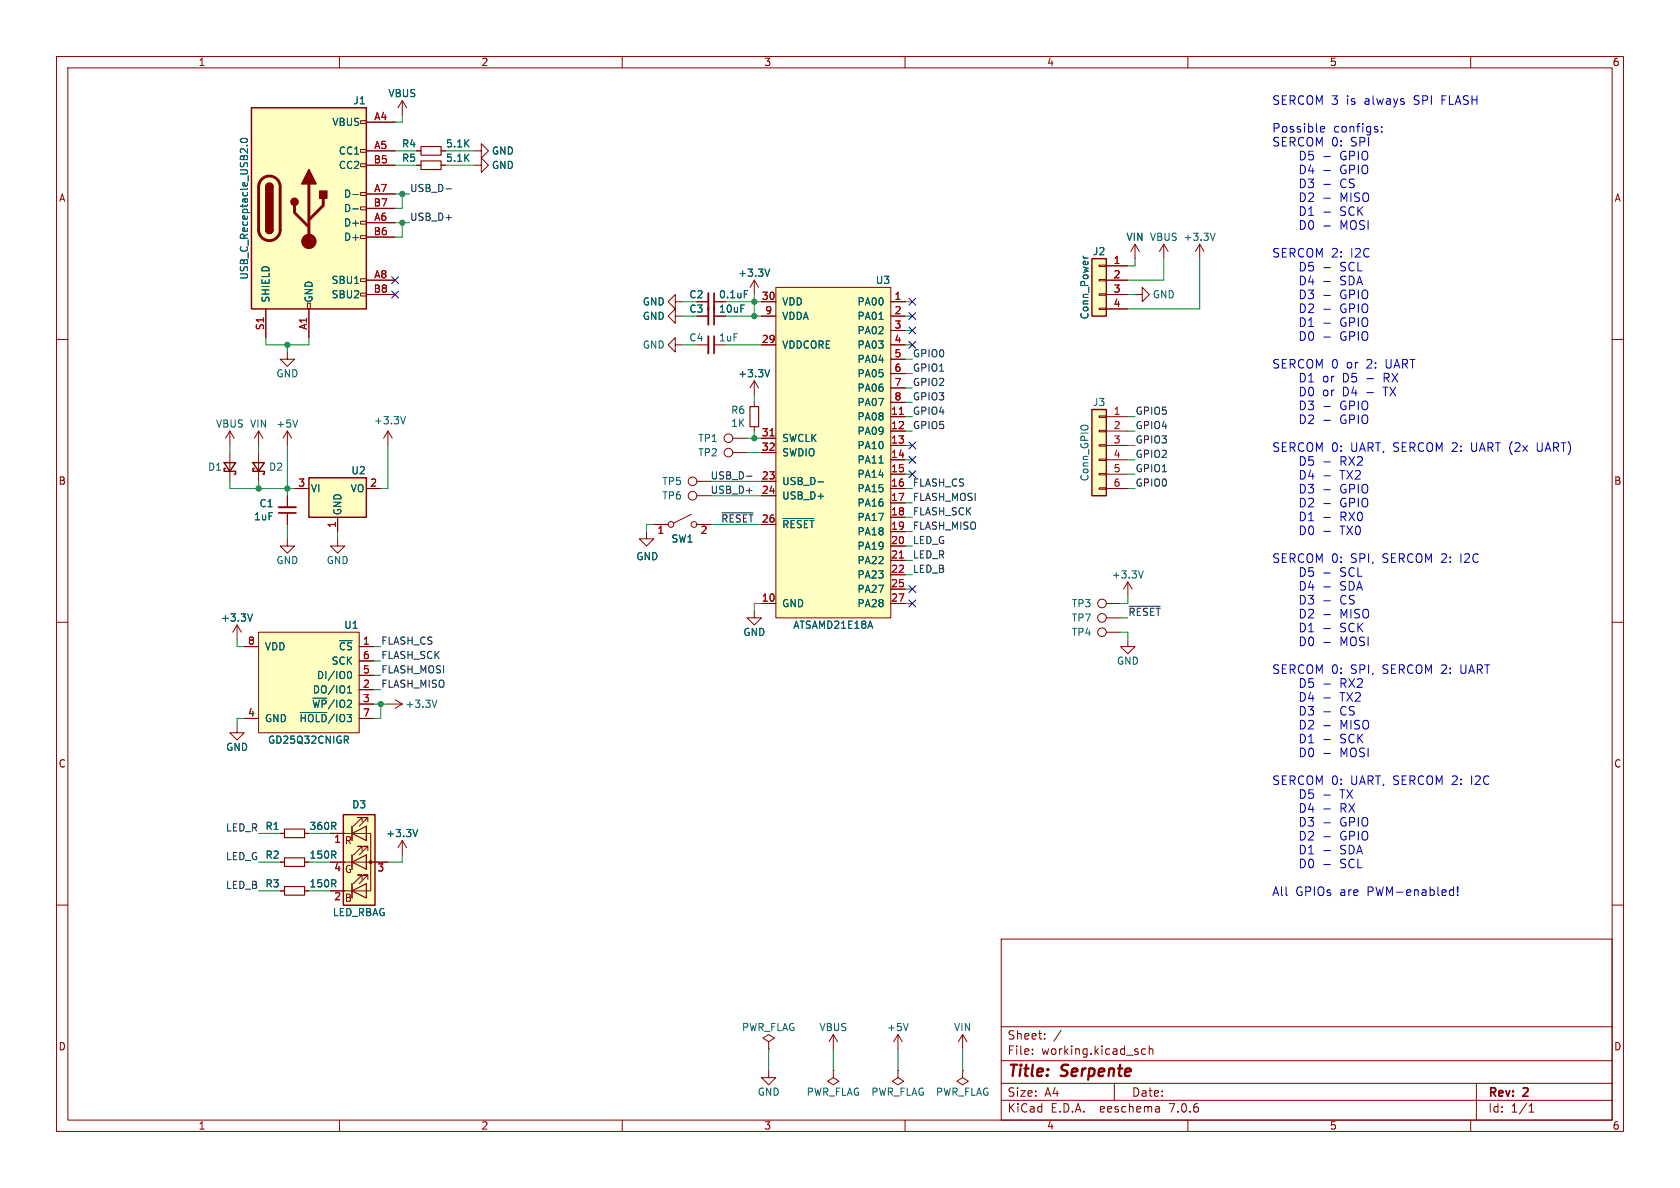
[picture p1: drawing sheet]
<svg xmlns="http://www.w3.org/2000/svg" width="297mm" height="210mm" viewBox="0 0 297 210" stroke-linecap="round" stroke-linejoin="round" font-family="sans-serif">
<g fill="none" stroke="#840000" stroke-width=".18">
<path d="M10 10h277v190h-277zM12 12h273v186h-273zM60 10v2M71.1 17.8l-.7 1.3M71.1 17.8v2.5M71.1 17.8l.8 1.3M110 10v2M160 10v2M210 10v2M260 10v2M63.8 39.1h1v.5h-1zM63.8 36.6h1v.5h-1z"/>
<path d="M63.8 34h1v.5h-1zM63.8 29h1v.5h-1zM63.8 26.4h1v.5h-1zM63.8 21.3h1v.5h-1zM64.8 21.6h5M64.8 26.7h5M64.8 39.4h5M64.8 34.3h5M64.8 29.2h5M64.8 36.8h5M73.7 26.7h.7M73.7 29.2h.7"/>
<path d="M78 26.7h.7M78 29.2h.7M83.8 26.7h1.3v-1.3l1.3 1.3-1.3 1.2v-1.2M83.8 29.2h1.3v-1.3l1.3 1.3-1.3 1.3v-1.3M10 60h2M47 54.6v5.1M54.4 53.6h.5v1h-.5zM54.6 54.6v5.1M63.8 51.8h1v.5h-1zM63.8 49.3h1v.5h-1zM63.8 41.7h1v.5h-1zM64.8 49.5h5"/>
<path d="M64.8 41.9h5M64.8 52.1h5M119.4 55.9v-1.3l-1.3 1.3 1.3 1.3v-1.3h1.2M119.4 53.3v-1.2l-1.3 1.2 1.3 1.3v-1.3h1.2M123.2 55.9h2M123.2 53.3h2M126.2 55.9h2.1M126.2 53.3h2.1M133.3 49.5v2.6M133.3 49.5l-.7 1.3M133.3 49.5l.8 1.3M134.6 55.9h2.6"/>
<path d="M134.6 53.3h2.6M137.2 50.8h20.3v58.4h-20.3zM157.5 55.9h2.5M157.5 53.3h2.5M157.5 58.4h2.5M194.3 54.5h1.3v.2h-1.3zM194.3 51.9h1.3v.3h-1.3zM194.3 49.4h1.3v.3h-1.3zM194.3 46.9h1.3v.2h-1.3zM195.6 49.5h3.8M195.6 52.1h3.8M195.6 47h3.8"/>
<path d="M195.6 54.6h3.8M200.7 52.1h1.2v-1.3l1.3 1.3-1.3 1.2v-1.2M200.7 43.2l-.8 1.3M200.7 43.2v2.5M200.7 43.2l.7 1.3M205.7 43.2l-.7 1.3M205.7 43.2v2.5M205.7 43.2l.8 1.3M212.1 43.2l-.8 1.3M212.1 43.2v2.5M212.1 43.2l.8 1.3M285 60h2"/>
<path d="M40.6 76.2v2.5M40.6 76.2l-.7 1.3M40.6 76.2l.8 1.3M45.7 76.2v2.5M45.7 76.2l-.7 1.3M45.7 76.2l.8 1.3M50.8 62.2v1.3h1.3l-1.3 1.3-1.3-1.3h1.3M50.8 76.2l-.8 1.3M50.8 76.2v2.5M50.8 76.2l.8 1.3M68.6 76.2l-.8 1.3M68.6 76.2v2.5"/>
<path d="M68.6 76.2l.7 1.3M119.4 61v-1.3l-1.3 1.3 1.3 1.2v-1.2h1.2M123.2 61h2M126.2 61h2.1M129.5 77.5h2.6M133.3 67.3l-.7 1.3M133.3 67.3v2.6M133.3 71.1v.8M133.3 75.4v.8M133.3 67.3l.8 1.3M134.6 77.5h2.6M134.6 61h2.6"/>
<path d="M157.5 61h2.5M157.5 73.7h2.5M157.5 76.2h2.5M157.5 78.7h2.5M157.5 63.5h2.5M157.5 66h2.5M157.5 68.6h2.5M157.5 71.1h2.5M194.3 78.6h1.3v.3h-1.3zM194.3 76.1h1.3v.2h-1.3zM194.3 73.5h1.3v.3h-1.3zM195.6 73.7h3.8"/>
<path d="M195.6 76.2h3.8M195.6 78.7h3.8M40.6 80v5.1M45.7 80v5.1M50.8 95.3v1.2h1.3l-1.3 1.3-1.3-1.3h1.3M50.8 87.6v2.1M50.8 90.7v2M52.1 86.4h2.5M59.7 95.3v1.2h1.3l-1.3 1.3-1.3-1.3h1.3M59.7 91.4v2.6M64.8 86.4h2.5M114.3 94v1.3h1.3l-1.3 1.2-1.3-1.2h1.3"/>
<path d="M115.6 92.7h2.5M122.2 90.9l-3.1 1.6M123.2 87.6h2.5M123.2 85.1h2.5M123.2 92.7h2.5M129.5 80h2.6M134.6 80h2.6M134.6 87.6h2.6M134.6 85.1h2.6M134.6 92.7h2.6M157.5 86.4h2.5M157.5 81.3h2.5"/>
<path d="M157.5 83.8h2.5M157.5 88.9h2.5M157.5 91.4h2.5M157.5 94h2.5M157.5 96.5h2.5M157.5 99.1h2.5M194.3 86.2h1.3v.3h-1.3zM194.3 83.7h1.3v.2h-1.3zM194.3 81.2h1.3v.2h-1.3zM195.6 86.4h3.8M195.6 81.3h3.8M195.6 83.8h3.8"/>
<path d="M10 110h2M41.9 110.5l-.8 1.3M41.9 110.5v2.5M41.9 110.5l.8 1.3M43.2 114.3h2.5M45.7 111.8h17.8v17.7h-17.8zM63.5 114.3h2.5M63.5 119.4h2.5M63.5 116.8h2.5M133.3 108v1.2h1.3l-1.3 1.3-1.2-1.3h1.2M134.6 106.7h2.6M157.5 106.7h2.5"/>
<path d="M157.5 101.6h2.5M157.5 104.1h2.5M195.6 111.8h2.5M195.6 106.7h2.5M195.6 109.2h2.5M199.4 113v1.3h1.3l-1.3 1.3-1.3-1.3h1.3M199.4 102.9l-.8 1.2M199.4 102.9v2.5M199.4 102.9l.8 1.2M285 110h2M41.9 128.3v1.2h1.3l-1.3 1.3-1.3-1.3h1.3M43.2 127h2.5"/>
<path d="M63.5 124.5h2.5M63.5 121.9h2.5M63.5 127h2.5M68.6 124.5h2.5M69.8 123.7l1.3 .8M71.1 124.5l-1.3 .7M10 160h2M49.5 147.3h.8M49.5 152.4h.8M49.5 157.5h.8M53.8 147.3h.8M53.8 152.4h.8"/>
<path d="M53.8 157.5h.8M58.4 147.3h7.1v10.2h-7.1M58.4 152.4h10.2M62.2 151.1v2.6M62.2 146.1v2.5M62.2 156.2v2.6M64 155.4v-.7h-.8h.8l-1.5 1.5M64 150.4v-.8h-.8h.8l-1.5 1.5M64 145.3v-.8h-.8h.8l-1.5 1.6M64.8 151.1v2.6zM64.8 151.1h.1M64.8 146.1v2.5z"/>
<path d="M64.8 146.1h.1M65 155.4v-.7h-.7h.7l-1.5 1.5M65 150.4v-.8h-.7h.7l-1.5 1.5M65 145.3v-.8h-.7h.7l-1.5 1.6M71.1 148.6v2.5M71.1 148.6l-.7 1.3M71.1 148.6l.8 1.3M285 160h2M177 166h108v32h-108zM60 198v2M110 198v2M135.9 189.2v1.3h1.3l-1.3 1.3-1.3-1.3h1.3"/>
<path d="M135.9 184.2l1-.7-1-.6-1 .6 1 .7v1.2M135.9 185.4h.1M147.3 189.2v1.3l1 .6-1 .7-1-.7 1-.6M147.3 189.2h.1M147.3 182.9l-.7 1.3M147.3 182.9v2.5M147.3 182.9l.8 1.3M158.7 189.2v1.3l1.1 .6-1.1 .7-1-.7 1-.6M158.7 189.2h.1M158.7 182.9l-.7 1.3M158.7 182.9v2.5M158.7 182.9l.8 1.3"/>
<path d="M160 198v2M170.2 189.2v1.3l1 .6-1 .7-1-.7 1-.6M170.2 189.2h.1M170.2 182.9l-.8 1.3M170.2 182.9v2.5M170.2 182.9l.7 1.3M177 194.5h108M177 191.5h108M177 187.5h108M177 181.5h108M182.5 186.3v.1M182.5 185.5v.1"/>
<path d="M184.7 183.6v.1M184.7 182.8v.1M187.6 182.1l-1.3 2M197 191.5v3M202.5 185.5l-.4-.1-.3 .3v.4l.2 .2h.5M203.2 185.5l.2-.1 .3 .1 .1 .9M203.2 184.9v1.5M204.9 195.7l.1 .9M205 196.5l-.2 .1M205 196h-.2M210 198v2M260 198v2"/>
<path d="M261 191.5v6.5M270.3 196.6h.9M270.3 195.5l.4-.4v1.5"/>
<circle cx="128.8" cy="77.5" r=".76"/>
<circle cx="118.6" cy="92.7" r=".51"/>
<circle cx="122.4" cy="85.1" r=".76"/>
<circle cx="122.4" cy="87.6" r=".76"/>
<circle cx="122.7" cy="92.7" r=".51"/>
<circle cx="128.8" cy="80" r=".76"/>
<circle cx="194.8" cy="106.7" r=".76"/>
<circle cx="194.8" cy="109.2" r=".76"/>
<circle cx="194.8" cy="111.8" r=".76"/>
</g>
<g fill="#ffffc2" stroke="#ffffc2" stroke-width=".18">
<path d="M54.6 84.5h10.2v6.9h-10.2z"/>
<path d="M44.4 19.1h20.4v35.5h-20.4z"/>
<path d="M137.2 50.8h20.3v58.4h-20.3z"/>
<path d="M193 72.4h2.6v15.2h-2.6z"/>
<path d="M193 45.7h2.6v10.2h-2.6z"/>
<path d="M60.7 144h5.6v16h-5.6z"/>
<path d="M45.7 111.8h17.8v17.7h-17.8z"/>
</g>
<path d="M44.4 19.1h20.4v35.5h-20.4zM47 33a.64 .64 0 0 1 .6-.6 .64 .64 0 0 1 .7 .6M47 40.6a.64 .64 0 0 0 .6 .7 .64 .64 0 0 0 .7-.7M193 45.7h2.6v10.2h-2.6zM193 72.4h2.6v15.2h-2.6zM39.6 81.8h2.1l-1.1 1.5zM39.9 82.8h-.3v.5h2.1v.5h-.3M44.7 81.8h2l-1 1.5zM45 82.8h-.3v.5h2v.5h-.2M54.6 84.5h10.2v6.9h-10.2zM60.7 144h5.6v16h-5.6z" fill="none" stroke="#840000" stroke-width=".25"/>
<path d="M46.3 31.7a1.9 1.9 0 0 1 2.1-.4 1.9 1.9 0 0 1 1.1 1.7v7.6a1.91 1.91 0 0 1-1.9 1.9 1.91 1.91 0 0 1-1.9-1.9v-7.7l.2-.7zM52.1 36.3v1.3l2.5 2.5M54.6 32.5v10.2M57.1 35.1v1.2l-2.5 2.6" fill="none" stroke="#840000" stroke-width=".51"/>
<g fill="#840000" stroke="#840000" stroke-width=".25">
<path d="M47 40.6h1.3a.64 .64 0 0 1-.7 .7 .64 .64 0 0 1-.6-.7z"/>
<path d="M47 33h1.3v7.6h-1.3z"/>
<path d="M47.2 32.6a.64 .64 0 0 1 .7-.2 .64 .64 0 0 1 .4 .6h-1.3z"/>
<path d="M54.6 30l1.3 2.5h-2.6z"/>
<path d="M56.5 33.8h1.3v1.3h-1.3z"/>
<circle cx="52.1" cy="35.7" r=".63"/>
</g>
<g fill="#840000" stroke="#840000" stroke-width=".18">
<circle cx="54.6" cy="42.7" r="1.27"/>
<circle cx="65.5" cy="152.4" r=".25"/>
</g>
<g fill="none" stroke="#006464" stroke-width=".18">
<path d="M42.6 24.6a.75 .75 0 0 1 1.2 .3 .72 .72 0 0 1-1.3-.1zM43.6 25.7h.2M62.4 34.4h1M62.4 36.9h1M131.6 51.4h.6M136.1 47.6l-.5 1.2M155.4 56.5h.7M191.5 45.6h.8M191.5 45.3l.2 .3M214.8 41.2l-.4 1.3M52.6 74.2l-.4 1.3M71.7 73.7l-.4 1.2"/>
<path d="M136.1 65.3l-.5 1.3M138.4 91.7h5.5M144.6 85.2h1M155.4 81.9h.7M44.6 108.5l-.4 1.3M61.5 118.8l.2-.1a.68 .68 0 0 1 .5 .6 .68 .68 0 0 1-.5 .7l-.2-.2M202.1 100.9l-.4 1.3M53.1 126h4.7M61.2 130.8l.4 .6M61.4 122.5h.7M61.4 121.6l.4-.4v1.3M61.5 130.2l.1 .2-.1 .3"/>
<path d="M77.2 123.8l-.4 1.2M73.8 146.6l-.4 1.3M160.6 180.9l-.5 1.3"/>
</g>
<path d="M74.4 28.4h3.6v1.6h-3.6zM74.4 25.9h3.6v1.5h-3.6zM132.6 71.9h1.5v3.5h-1.5zM50.3 146.6h3.5v1.5h-3.5zM50.3 151.6h3.5v1.6h-3.5zM50.3 156.7h3.5v1.5h-3.5zM62.2 157.5l2.6-1.3v2.6zM62.2 152.4l2.6-1.3v2.6zM62.2 147.3l2.6-1.2v2.5zM62.2 146.1v2.5M62.2 151.1v2.6M62.2 156.2v2.6" fill="none" stroke="#840000" stroke-width=".2"/>
<path d="M125.2 51.8v5.6M125.2 59.4v3.1M49.3 89.7h3" fill="none" stroke="#840000" stroke-width=".33"/>
<path d="M126.2 51.8v5.6M126.2 59.4v3.1M49.3 90.7h3" fill="none" stroke="#840000" stroke-width=".3"/>
<path d="M136.1 77.1h.8M159 73.2h.7M159 98.6h.7" fill="none" stroke="#a90000" stroke-width=".18"/>
<path d="M78.8 33.4h1M127.6 90.7h5.5M132 84.2h.9M199.6 107.2h5.5" fill="none" stroke="#0f0f0f" stroke-width=".18"/>
<g fill="none" stroke="#0000c2" stroke-width=".18">
<path d="M233.5 23.1l.2 .3 .4-.1M233.5 22.6l.2-.3h.3l.2 .3v.1l-.7 .1M243.5 22.9v.4M244.3 23.2v.2M244.3 22.4v.2M244.5 68.5h.9M244.7 66v1.5M244.7 66.8h.6M271.8 78.3v1.3M256.4 158.2h.6M256.4 157.4h.6M257 156.8v1.5"/>
<path d="M257.7 158.2v.1M257.7 156.8v.9"/>
</g>
<g fill="none" stroke="#009600" stroke-width=".18">
<path d="M69.8 29.2h3.9M69.8 39.4h2.6M69.8 26.7h3.9M69.8 34.3h2.6M71.1 20.3v1.3h-1.3M71.1 34.3v2.5h-1.3M71.1 39.4v2.5h-1.3M78.7 29.2h5.1M78.7 26.7h5.1M47 59.7v1.3h7.6v-1.3M120.6 55.9h2.6M120.6 53.3h2.6"/>
<path d="M128.3 55.9h6.3M128.3 53.3h6.3M133.3 52.1v3.8M160 58.4h1.3M160 55.9h1.3M160 53.3h1.3M199.4 52.1h1.3M200.7 45.7v1.3h-1.3M205.7 45.7v3.8h-6.3M212.1 45.7v8.9h-12.7M40.6 78.7v1.3M45.7 78.7v1.3"/>
<path d="M50.8 61v1.2M50.8 78.7v8.9M68.6 78.7v7.7h-1.3M120.6 61h2.6M128.3 61h6.3M132.1 77.5h2.5M133.3 69.9v1.2M133.3 76.2v1.3M160 73.7h1.3M160 71.1h1.3M160 76.2h1.3M160 61h1.3"/>
<path d="M160 63.5h1.3M160 68.6h1.3M160 66h1.3M160 78.7h1.3M199.4 73.7h1.3M199.4 76.2h1.3M199.4 78.7h1.3M40.6 85.1v1.3h11.5M45.7 85.1v1.3M50.8 92.7v2.6M59.7 94v1.3M115.6 92.7h-1.3v1.3"/>
<path d="M125.7 92.7h8.9M125.7 85.1h8.9M125.7 87.6h8.9M132.1 80h2.5M160 86.4h1.3M160 83.8h1.3M160 81.3h1.3M160 88.9h1.3M160 99.1h1.3M160 91.4h1.3M160 96.5h1.3M160 94h1.3"/>
<path d="M199.4 86.4h1.3M199.4 83.8h1.3M199.4 81.3h1.3M41.9 113v1.3h1.3M66 114.3h1.3M66 116.8h1.3M66 119.4h1.3M134.6 106.7h-1.3v1.3M160 104.1h1.3M160 106.7h1.3M160 101.6h1.3M198.1 109.2h1.3"/>
<path d="M198.1 111.8h1.3v1.2M199.4 105.4v1.3h-1.3M43.2 127h-1.3v1.3M66 124.5h2.6M66 121.9h1.3M67.3 124.5v2.5h-1.3M45.7 152.4h3.8M45.7 157.5h3.8M45.7 147.3h3.8M54.6 152.4h3.8M54.6 157.5h3.8M54.6 147.3h3.8"/>
<path d="M71.1 151.1v1.3h-2.5M135.9 185.4v3.8M147.3 185.4v3.8M158.7 185.4v3.8M170.2 185.4v3.8"/>
</g>
<g fill="none" stroke="#000084" stroke-width=".18">
<path d="M69.2 48.9l1.3 1.2M69.2 51.5l1.3 1.2M70.5 48.9l-1.3 1.2M70.5 51.5l-1.3 1.2M160.7 57.8l1.2 1.2M160.7 55.3l1.2 1.2M160.7 52.7l1.2 1.2M161.9 57.8l-1.2 1.2M161.9 55.3l-1.2 1.2M161.9 52.7l-1.2 1.2M160.7 60.4l1.2 1.2M160.7 78.1l1.2 1.2"/>
<path d="M161.9 60.4l-1.2 1.2M161.9 78.1l-1.2 1.2M160.7 83.2l1.2 1.2M160.7 80.7l1.2 1.2M161.9 83.2l-1.2 1.2M161.9 80.7l-1.2 1.2M160.7 103.5l1.2 1.2M160.7 106.1l1.2 1.2M161.9 103.5l-1.2 1.2M161.9 106.1l-1.2 1.2"/>
</g>
<g fill="#009600" stroke="#009600" stroke-width=".18">
<circle cx="45.7" cy="86.4" r=".46"/>
<circle cx="50.8" cy="86.4" r=".46"/>
<circle cx="71.1" cy="39.4" r=".46"/>
<circle cx="50.8" cy="61" r=".46"/>
<circle cx="71.1" cy="34.3" r=".46"/>
<circle cx="133.3" cy="55.9" r=".46"/>
<circle cx="67.3" cy="124.5" r=".46"/>
<circle cx="133.3" cy="53.3" r=".46"/>
<circle cx="133.3" cy="77.5" r=".46"/>
</g>
<g font-size="2.8" fill="#840000">
<text x="178" y="190.9">Title:</text>
<text x="187.7" y="190.9">Serpente</text>
</g>
<g font-size="2.1" fill="#0000c2">
<text x="224.8" y="18.6">SERCOM 3</text>
<text x="224.8" y="23.6">Possible</text>
<text x="235.7" y="23.6">configs:</text>
<text x="238.1" y="18.6">is</text>
<text x="241.4" y="18.6">always</text>
<text x="250.2" y="18.6">SPI</text>
<text x="255.2" y="18.6">FLASH</text>
<text x="224.8" y="26">SERCOM 0:</text>
<text x="230" y="28.5">D5</text>
<text x="234.3" y="28.5">-</text>
<text x="237.5" y="28.5">GPIO</text>
<text x="238.8" y="26">SPI</text>
<text x="230" y="30.9">D4</text>
<text x="230" y="33.4">D3</text>
<text x="230" y="35.8">D2</text>
<text x="234.3" y="30.9">-</text>
<text x="234.3" y="33.4">-</text>
<text x="234.3" y="35.8">-</text>
<text x="237.5" y="30.9">GPIO</text>
<text x="237.5" y="33.4">CS</text>
<text x="237.5" y="35.8">MISO</text>
<text x="230" y="38.3">D1</text>
<text x="230" y="40.7">D0</text>
<text x="234.3" y="38.3">-</text>
<text x="234.3" y="40.7">-</text>
<text x="237.5" y="38.3">SCK</text>
<text x="237.5" y="40.7">MOSI</text>
<text x="224.8" y="45.6">SERCOM 2:</text>
<text x="238.8" y="45.6">I2C</text>
<text x="230" y="48.1">D5</text>
<text x="230" y="50.5">D4</text>
<text x="230" y="53">D3</text>
<text x="234.3" y="48.1">-</text>
<text x="234.3" y="50.5">-</text>
<text x="234.3" y="53">-</text>
<text x="237.5" y="48.1">SCL</text>
<text x="237.5" y="50.5">SDA</text>
<text x="237.5" y="53">GPIO</text>
<text x="230" y="55.4">D2</text>
<text x="230" y="57.9">D1</text>
<text x="234.3" y="55.4">-</text>
<text x="234.3" y="57.9">-</text>
<text x="237.5" y="55.4">GPIO</text>
<text x="237.5" y="57.9">GPIO</text>
<text x="224.8" y="65.3">SERCOM 0</text>
<text x="230" y="60.4">D0</text>
<text x="234.3" y="60.4">-</text>
<text x="237.5" y="60.4">GPIO</text>
<text x="238.1" y="65.3">or</text>
<text x="241.7" y="65.3">2:</text>
<text x="245.2" y="65.3">UART</text>
<text x="230" y="67.7">D1</text>
<text x="230" y="70.2">D0</text>
<text x="234.3" y="67.7">or</text>
<text x="234.3" y="70.2">or</text>
<text x="238" y="67.7">D5</text>
<text x="238" y="70.2">D4</text>
<text x="242.3" y="67.7">-</text>
<text x="242.3" y="70.2">-</text>
<text x="245.5" y="67.7">RX</text>
<text x="245.5" y="70.2">TX</text>
<text x="230" y="72.6">D3</text>
<text x="230" y="75.1">D2</text>
<text x="234.3" y="72.6">-</text>
<text x="234.3" y="75.1">-</text>
<text x="237.5" y="72.6">GPIO</text>
<text x="237.5" y="75.1">GPIO</text>
<text x="224.8" y="80">SERCOM 0:</text>
<text x="230" y="82.4">D5</text>
<text x="234.3" y="82.4">-</text>
<text x="237.5" y="82.4">RX2</text>
<text x="238.8" y="80">UART, SERCOM 2:</text>
<text x="260.5" y="80">UART (2x</text>
<text x="272.4" y="80">UART)</text>
<text x="230" y="84.9">D4</text>
<text x="230" y="87.3">D3</text>
<text x="230" y="89.8">D2</text>
<text x="234.3" y="84.9">-</text>
<text x="234.3" y="87.3">-</text>
<text x="234.3" y="89.8">-</text>
<text x="237.5" y="84.9">TX2</text>
<text x="237.5" y="87.3">GPIO</text>
<text x="237.5" y="89.8">GPIO</text>
<text x="230" y="92.3">D1</text>
<text x="230" y="94.7">D0</text>
<text x="234.3" y="92.3">-</text>
<text x="234.3" y="94.7">-</text>
<text x="237.5" y="92.3">RX0</text>
<text x="237.5" y="94.7">TX0</text>
<text x="224.8" y="99.6">SERCOM 0:</text>
<text x="238.8" y="99.6">SPI,</text>
<text x="244.6" y="99.6">SERCOM 2:</text>
<text x="258.6" y="99.6">I2C</text>
<text x="230" y="102.1">D5</text>
<text x="230" y="104.5">D4</text>
<text x="230" y="107">D3</text>
<text x="234.3" y="102.1">-</text>
<text x="234.3" y="104.5">-</text>
<text x="234.3" y="107">-</text>
<text x="237.5" y="102.1">SCL</text>
<text x="237.5" y="104.5">SDA</text>
<text x="237.5" y="107">CS</text>
<text x="230" y="109.4">D2</text>
<text x="230" y="111.9">D1</text>
<text x="234.3" y="109.4">-</text>
<text x="234.3" y="111.9">-</text>
<text x="237.5" y="109.4">MISO</text>
<text x="237.5" y="111.9">SCK</text>
<text x="224.8" y="119.2">SERCOM 0:</text>
<text x="230" y="114.3">D0</text>
<text x="234.3" y="114.3">-</text>
<text x="237.5" y="114.3">MOSI</text>
<text x="238.8" y="119.2">SPI,</text>
<text x="244.6" y="119.2">SERCOM 2:</text>
<text x="258.6" y="119.2">UART</text>
<text x="230" y="121.7">D5</text>
<text x="230" y="124.1">D4</text>
<text x="234.3" y="121.7">-</text>
<text x="234.3" y="124.1">-</text>
<text x="237.5" y="121.7">RX2</text>
<text x="237.5" y="124.1">TX2</text>
<text x="230" y="126.6">D3</text>
<text x="230" y="129.1">D2</text>
<text x="230" y="131.5">D1</text>
<text x="234.3" y="126.6">-</text>
<text x="234.3" y="129.1">-</text>
<text x="234.3" y="131.5">-</text>
<text x="237.5" y="126.6">CS</text>
<text x="237.5" y="129.1">MISO</text>
<text x="237.5" y="131.5">SCK</text>
<text x="230" y="134">D0</text>
<text x="234.3" y="134">-</text>
<text x="237.5" y="134">MOSI</text>
<text x="224.8" y="138.9">SERCOM 0:</text>
<text x="230" y="141.3">D5</text>
<text x="230" y="143.8">D4</text>
<text x="234.3" y="141.3">-</text>
<text x="234.3" y="143.8">-</text>
<text x="237.5" y="141.3">TX</text>
<text x="237.5" y="143.8">RX</text>
<text x="238.8" y="138.9">UART, SERCOM 2:</text>
<text x="260.5" y="138.9">I2C</text>
<text x="230" y="146.2">D3</text>
<text x="230" y="148.7">D2</text>
<text x="234.3" y="146.2">-</text>
<text x="234.3" y="148.7">-</text>
<text x="237.5" y="146.2">GPIO</text>
<text x="237.5" y="148.7">GPIO</text>
<text x="230" y="151.1">D1</text>
<text x="230" y="153.6">D0</text>
<text x="234.3" y="151.1">-</text>
<text x="234.3" y="153.6">-</text>
<text x="237.5" y="151.1">SDA</text>
<text x="237.5" y="153.6">SCL</text>
<text x="224.8" y="158.5">All</text>
<text x="229" y="158.5">GPIOs</text>
<text x="236.9" y="158.5">are</text>
<text x="241.9" y="158.5">PWM-enabled!</text>
</g>
<g font-size="2.1" fill="#840000">
<text x="178" y="184">Sheet:</text>
<text x="178" y="186.7">File:</text>
<text x="184.1" y="186.7">working.kicad_sch</text>
<text x="178" y="196.9">KiCad</text>
<text x="178" y="194.1">Size:</text>
<text x="184.7" y="194.1">A4</text>
<text x="185.7" y="196.9">E.D.A.</text>
<text x="194.6" y="196.9">eeschema</text>
<text x="200" y="194.1">Date:</text>
<text x="207" y="196.9">7.0.6</text>
<text x="263" y="194.3">Rev:</text>
<text x="263" y="196.9">Id:</text>
<text x="267.1" y="196.9">1/1</text>
<text x="269.4" y="194.3">2</text>
</g>
<g font-size="1.8" fill="#840000">
<text x="35" y="11.9">1</text>
<text x="85" y="11.9">2</text>
<text x="135" y="11.9">3</text>
<text x="185" y="11.9">4</text>
<text x="235" y="11.9">5</text>
<text x="285" y="11.9">6</text>
<text x="10.3" y="35.9">A</text>
<text x="285.3" y="35.9">A</text>
<text x="10.3" y="85.9">B</text>
<text x="285.3" y="85.9">B</text>
<text x="10.3" y="135.9">C</text>
<text x="285.3" y="135.9">C</text>
<text x="60.8" y="149.5">R</text>
<text x="60.8" y="154.5">G</text>
<text x="60.8" y="159.6">B</text>
<text x="10.3" y="185.9">D</text>
<text x="285.3" y="185.9">D</text>
<text x="35" y="199.9">1</text>
<text x="85" y="199.9">2</text>
<text x="135" y="199.9">3</text>
<text x="185" y="199.9">4</text>
<text x="235" y="199.9">5</text>
<text x="285" y="199.9">6</text>
</g>
<g font-size="1.8" fill="#006464">
<text x="68.6" y="17.4">VBUS</text>
<text x="58.7" y="22.5">VBUS</text>
<text x="62.4" y="18.6">J1</text>
<text x="59.8" y="27.5">CC1</text>
<text x="71" y="28.8">R5</text>
<text x="71" y="26.3">R4</text>
<text x="78.7" y="28.8">5.1K</text>
<text x="78.7" y="26.3">5.1K</text>
<text x="86.9" y="27.5">GND</text>
<text x="59.8" y="30.1">CC2</text>
<text x="60.7" y="35.2">D-</text>
<text x="86.9" y="30.1">GND</text>
<text x="60.7" y="40.2">D+</text>
<text x="60.7" y="37.7">D-</text>
<text x="60.7" y="42.8">D+</text>
<text x="193.1" y="45.3">J2</text>
<text x="199" y="42.8">VIN VBUS +3.3V</text>
<text x="199" y="42.8">VIN</text>
<text x="44" y="49.5" transform="rotate(-90 44 49.5)">USB_C_Receptacle_USB2.0</text>
<text x="47.9" y="53.6" transform="rotate(-90 47.9 53.6)">SHIELD</text>
<text x="55.5" y="53.6" transform="rotate(-90 55.5 53.6)">GND</text>
<text x="58.5" y="50.4">SBU1</text>
<text x="58.5" y="52.9">SBU2</text>
<text x="121.8" y="52.9">C2</text>
<text x="127" y="52.9">0.1uF</text>
<text x="130.4" y="49.1">+3.3V</text>
<text x="154.7" y="50.4">U3</text>
<text x="203.7" y="52.9">GND</text>
<text x="113.5" y="56.7">GND</text>
<text x="113.5" y="54.2">GND</text>
<text x="121.8" y="55.5">C3</text>
<text x="127" y="55.5">10uF</text>
<text x="138.2" y="54.2">VDD</text>
<text x="138.2" y="56.7">VDDA</text>
<text x="151.5" y="54.2">PA00</text>
<text x="151.5" y="56.7">PA01</text>
<text x="151.5" y="59.3">PA02</text>
<text x="192.6" y="56.6" transform="rotate(-90 192.6 56.6)">Conn_Power</text>
<text x="113.5" y="61.8">GND</text>
<text x="121.8" y="60.6">C4</text>
<text x="127" y="60.6">1uF</text>
<text x="138.2" y="61.8">VDDCORE</text>
<text x="151.5" y="61.8">PA03</text>
<text x="151.5" y="64.4">PA04</text>
<text x="48.8" y="66.9">GND</text>
<text x="130.4" y="66.9">+3.3V</text>
<text x="151.5" y="66.9">PA05</text>
<text x="151.5" y="69.4">PA06</text>
<text x="151.5" y="72">PA07</text>
<text x="193.1" y="72">J3</text>
<text x="38.1" y="75.8">VBUS VIN</text>
<text x="48.8" y="75.8">+5V</text>
<text x="66" y="75.2">+3.3V</text>
<text x="129.2" y="73.4">R6</text>
<text x="129.2" y="75.7">1K</text>
<text x="151.5" y="74.5">PA08</text>
<text x="151.5" y="77.1">PA09</text>
<text x="36.7" y="83.4">D1</text>
<text x="47.5" y="83.4">D2</text>
<text x="123.3" y="80.9">TP2</text>
<text x="123.3" y="78.3">TP1</text>
<text x="138.2" y="78.3">SWCLK</text>
<text x="138.2" y="80.9">SWDIO</text>
<text x="151.5" y="79.6">PA10</text>
<text x="151.5" y="82.1">PA11</text>
<text x="45.8" y="89.9">C1</text>
<text x="54.9" y="87.2">VI</text>
<text x="61.9" y="87.2">VO</text>
<text x="62" y="84">U2</text>
<text x="117" y="88.5">TP6</text>
<text x="117" y="86">TP5</text>
<text x="138.2" y="86">USB_D-</text>
<text x="138.2" y="88.5">USB_D+</text>
<text x="151.5" y="84.7">PA14</text>
<text x="151.5" y="87.2">PA15</text>
<text x="151.5" y="89.8">PA16</text>
<text x="192.6" y="85.2" transform="rotate(-90 192.6 85.2)">Conn_GPIO</text>
<text x="44.8" y="92.2">1uF</text>
<text x="60.6" y="91.2" transform="rotate(-90 60.6 91.2)">GND</text>
<text x="138.2" y="93.6">~{RESET}</text>
<text x="151.5" y="92.3">PA17</text>
<text x="151.5" y="94.8">PA18</text>
<text x="48.8" y="99.9">GND</text>
<text x="57.7" y="99.9">GND</text>
<text x="112.4" y="99.2">GND</text>
<text x="118.6" y="96.1">SW1</text>
<text x="151.5" y="97.4">PA19</text>
<text x="151.5" y="99.9">PA22</text>
<text x="138.2" y="107.5">GND</text>
<text x="151.5" y="102.5">PA23</text>
<text x="151.5" y="105">PA27</text>
<text x="151.5" y="107.5">PA28</text>
<text x="189.4" y="107.5">TP3</text>
<text x="196.4" y="102.5">+3.3V</text>
<text x="39" y="110.1">+3.3V</text>
<text x="60.7" y="111.4">U1</text>
<text x="131.3" y="112.6">GND</text>
<text x="140.1" y="111.4">ATSAMD21E18A</text>
<text x="189.4" y="112.6">TP4</text>
<text x="189.4" y="110.1">TP7</text>
<text x="46.7" y="115.2">VDD</text>
<text x="58.5" y="117.7">SCK</text>
<text x="59.8" y="115.2">~{CS}</text>
<text x="197.4" y="117.7">GND</text>
<text x="55.1" y="125.3">~{WP}/IO2</text>
<text x="55.2" y="122.8">DO/IO1</text>
<text x="55.9" y="120.2">DI/IO0</text>
<text x="71.6" y="125.3">+3.3V</text>
<text x="46.7" y="127.9">GND</text>
<text x="47.3" y="131.7">GD25Q32CNIGR</text>
<text x="52.8" y="127.9">~{HOLD}/IO3</text>
<text x="39.9" y="132.9">GND</text>
<text x="62.2" y="143.1">D3</text>
<text x="46.8" y="146.9">R1</text>
<text x="54.6" y="146.9">360R</text>
<text x="68.2" y="148.2">+3.3V</text>
<text x="46.8" y="152">R2</text>
<text x="54.6" y="152">150R</text>
<text x="46.8" y="157.1">R3</text>
<text x="54.6" y="157.1">150R</text>
<text x="58.7" y="162.2">LED_RBAG</text>
<text x="131.1" y="182.5">PWR_FLAG</text>
<text x="144.8" y="182.5">VBUS</text>
<text x="156.7" y="182.5">+5V</text>
<text x="168.6" y="182.5">VIN</text>
<text x="133.9" y="193.9">GND</text>
<text x="142.5" y="193.9">PWR_FLAG</text>
<text x="153.9" y="193.9">PWR_FLAG</text>
<text x="165.4" y="193.9">PWR_FLAG</text>
</g>
<g font-size="1.8" fill="#a90000">
<text x="66.1" y="21.3">A4</text>
<text x="66" y="29">B5</text>
<text x="66.1" y="26.4">A5</text>
<text x="66.1" y="34">A7</text>
<text x="66" y="41.7">B6</text>
<text x="66" y="36.6">B7</text>
<text x="66.1" y="39.1">A6</text>
<text x="196.8" y="46.7">1</text>
<text x="66" y="51.8">B8</text>
<text x="66.1" y="49.3">A8</text>
<text x="134.6" y="53.1">30</text>
<text x="158" y="53.1">1</text>
<text x="196.8" y="49.3">2</text>
<text x="196.8" y="51.8">3</text>
<text x="46.7" y="58.5" transform="rotate(-90 46.7 58.5)">S1</text>
<text x="54.4" y="58.4" transform="rotate(-90 54.4 58.4)">A1</text>
<text x="135.2" y="55.6">9</text>
<text x="158" y="55.6">2</text>
<text x="158" y="58.2">3</text>
<text x="196.8" y="54.4">4</text>
<text x="134.6" y="60.7">29</text>
<text x="158" y="60.7">4</text>
<text x="158" y="63.2">5</text>
<text x="158" y="65.8">6</text>
<text x="158" y="68.3">7</text>
<text x="158" y="70.9">8</text>
<text x="134.6" y="77.2">31</text>
<text x="157.4" y="73.4">11</text>
<text x="157.4" y="75.9">12</text>
<text x="196.8" y="73.4">1</text>
<text x="196.8" y="75.9">2</text>
<text x="134.6" y="79.8">32</text>
<text x="157.4" y="78.5">13</text>
<text x="157.4" y="81">14</text>
<text x="157.4" y="83.6">15</text>
<text x="196.8" y="78.5">3</text>
<text x="196.8" y="81">4</text>
<text x="196.8" y="83.6">5</text>
<text x="52.6" y="86.1">3</text>
<text x="65.3" y="86.1">2</text>
<text x="134.6" y="84.8">23</text>
<text x="134.6" y="87.4">24</text>
<text x="157.4" y="86.1">16</text>
<text x="157.4" y="88.6">17</text>
<text x="196.8" y="86.1">6</text>
<text x="59.4" y="93.4" transform="rotate(-90 59.4 93.4)">1</text>
<text x="116.1" y="94.7">1</text>
<text x="123.8" y="94.7">2</text>
<text x="134.6" y="92.5">26</text>
<text x="157.4" y="91.2">18</text>
<text x="157.4" y="93.7">19</text>
<text x="157.4" y="96.3">20</text>
<text x="157.4" y="98.8">21</text>
<text x="157.4" y="101.3">22</text>
<text x="134.6" y="106.4">10</text>
<text x="157.4" y="103.9">25</text>
<text x="157.4" y="106.4">27</text>
<text x="43.7" y="114">8</text>
<text x="64.1" y="114">1</text>
<text x="64.1" y="119.1">5</text>
<text x="64.1" y="116.6">6</text>
<text x="64.1" y="121.7">2</text>
<text x="64.1" y="124.2">3</text>
<text x="43.7" y="126.7">4</text>
<text x="64.1" y="126.7">7</text>
<text x="59" y="149.3">1</text>
<text x="59" y="154.4">4</text>
<text x="66.6" y="154.4">3</text>
<text x="59" y="159.5">2</text>
</g>
<g font-size="1.8" fill="#0f0f0f">
<text x="72.4" y="34">USB_D-</text>
<text x="72.4" y="39.1">USB_D+</text>
<text x="161.3" y="63.2">GPIO0</text>
<text x="161.3" y="65.8">GPIO1</text>
<text x="161.3" y="68.3">GPIO2</text>
<text x="161.3" y="70.9">GPIO3</text>
<text x="161.3" y="75.9">GPIO5</text>
<text x="161.3" y="73.4">GPIO4</text>
<text x="200.7" y="75.9">GPIO4</text>
<text x="200.7" y="73.4">GPIO5</text>
<text x="200.7" y="81">GPIO2</text>
<text x="200.7" y="83.6">GPIO1</text>
<text x="200.7" y="78.5">GPIO3</text>
<text x="125.5" y="84.8">USB_D-</text>
<text x="125.5" y="87.4">USB_D+</text>
<text x="161.3" y="86.1">FLASH_CS</text>
<text x="161.3" y="88.6">FLASH_MOSI</text>
<text x="200.7" y="86.1">GPIO0</text>
<text x="127.4" y="92.4">~{RESET}</text>
<text x="161.3" y="93.7">FLASH_MISO</text>
<text x="161.3" y="91.2">FLASH_SCK</text>
<text x="161.3" y="101.3">LED_B</text>
<text x="161.3" y="98.8">LED_R</text>
<text x="161.3" y="96.3">LED_G</text>
<text x="199.4" y="109">~{RESET}</text>
<text x="67.3" y="116.6">FLASH_SCK</text>
<text x="67.3" y="114">FLASH_CS</text>
<text x="67.3" y="119.1">FLASH_MOSI</text>
<text x="67.3" y="121.7">FLASH_MISO</text>
<text x="39.8" y="147.1">LED_R</text>
<text x="39.8" y="152.1">LED_G R2</text>
<text x="39.8" y="157.2">LED_B</text>
</g>
</svg>
